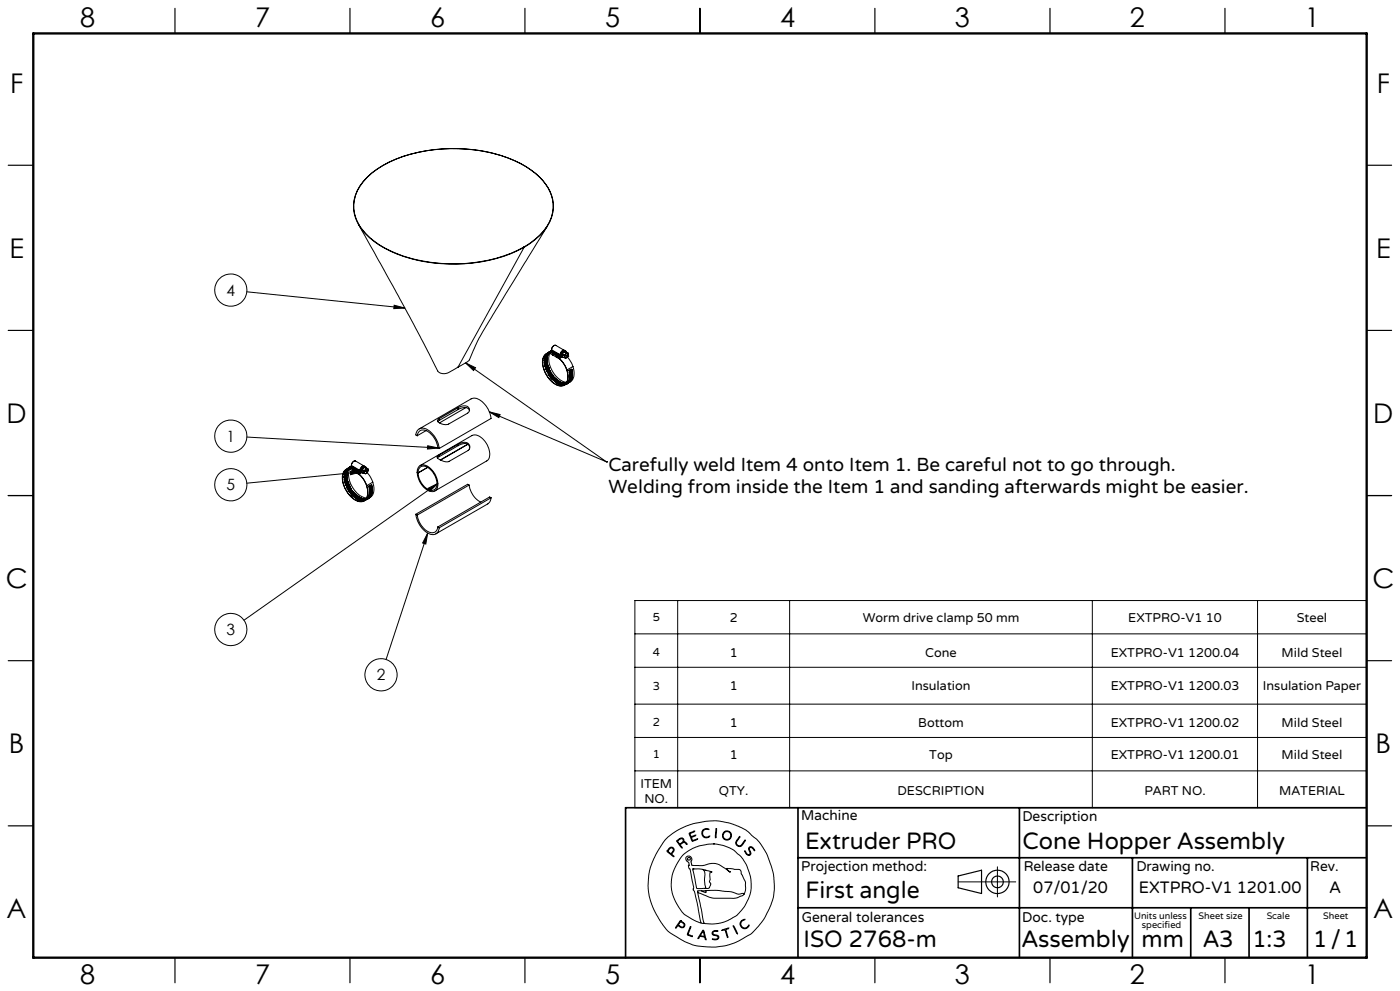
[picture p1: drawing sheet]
<svg xmlns="http://www.w3.org/2000/svg" width="420mm" height="297mm" viewBox="0 0 420 297" stroke-linecap="round" stroke-linejoin="round" font-family="sans-serif">
<g fill="none" stroke="#000" stroke-width=".3">
<path d="M110.2 53.1a35.5 35.5 0 0 1 22.5-8.4 44.7 44.7 0 0 1 25 5.2 15.1 15.1 0 0 1 8.2 11.1 12.5 12.5 0 0 1-5.4 10.7 38.8 38.8 0 0 1-23.5 7.4 41 41 0 0 1-24.7-6.8 13.2 13.2 0 0 1-6.1-11 12.4 12.4 0 0 1 4-8.2zM107.5 67.2l15.3 27.6 8.5 16.4a2.97 2.97 0 0 0 4.2 0l1.9-1.2 19.8-35.9M157.2 74v.1M157.2 74a16.1 16.1 0 0 0 8.6-10.3 12.3 12.3 0 0 0-5.1-11.7 37.5 37.5 0 0 0-18.6-7.1 46.3 46.3 0 0 0-27.3 4.7 15.5 15.5 0 0 0-8.8 11.7 13.3 13.3 0 0 0 6.3 11.1 42.1 42.1 0 0 0 27 6.7 42.3 42.3 0 0 0 17.9-5M157.2 74h.1M164.3 67.7l-19.4 31.6-1.6 2.9-2.5 5.6M74 87.5l47.5 4.8M118.3 91.5l3.2 .8-3.4 .2zM139.7 108.8l42.3 29.6M139.7 108.8l3 1.4-.6 .9zM140.8 107.8l-.7 .7-2.6 1.5M163.2 108.1h.1"/>
<path d="M163.2 108.5h.1M163.3 108.1h.1M163.3 107.7l.9-.6zM163.4 107.3l.9-.6zM163.5 107l.9-.6zM163.6 106.7l.9-.6zM163.8 106.4l.8-.5zM164 107.2l-.7 .5M164 107.5l-.7 .6M164 107.9l-.7 .6M164.1 108.3l-.8 .7M164.1 107.9h.1"/>
<path d="M164.1 107.9l-.8 .6M164.1 108.7l-.7 .7M164.1 108.3h.1M164.1 107.5h.1M164.2 107.5l-.9 .6M164.2 108.3l-.4 .5-.5 .2M164.2 108.7l-.3 .5-.5 .2M164.2 108.7l-.8 .7M164.2 111.6l.8-.5-.3 .4-.4 .3zM164.3 109.2h.1M164.3 109.2l-.8 .7M164.3 109.2l-.3 .5-.5 .2"/>
<path d="M164.4 105.9l-.5 .3 .5-.2M164.4 105.7l.9-.5zM164.4 109.7l-.7 .6M164.4 109.6l-.3 .5-.5 .2M164.4 109.6l-.8 .7M164.4 112.1l.9-.6-.6 .6zM164.5 110.1h.1M164.5 110.1l-.7 .7M164.5 110.1l-.7 .7 .5-.2 .3-.5M164.6 105.6l.4-.2zM164.7 110.6h.1M164.7 110.6l-.7 .7"/>
<path d="M164.7 110.6l-.7 .7 .5-.2 .3-.5M164.9 111.1h.1M165 111.1l-.6 .6M165 105.8a2.29 2.29 0 0 0-2.3 2.9 7.8 7.8 0 0 0 5.4 7 2.24 2.24 0 0 0 2.3-2.6l-.3-2.2M165 105.5h.1M165 105.9a2.3 2.3 0 0 0-2.2 3 7.6 7.6 0 0 0 5.2 6.7 2.18 2.18 0 0 0 2.4-2.5 7.3 7.3 0 0 0-2.8-5.7M165 105.9a7.2 7.2 0 0 0 3 7.9l.9 .5 1.1 .3M165 105.9h.1M165 105.4v.1M165 105.4v.5M165 105.3v.1M165 111.1h.1"/>
<path d="M165 105.3l.1 .1M165 105.5l2.5 1.5M165 105.9l2.5 1.5M165.1 105.9v.1M165.1 105.4l-.1 .1M165.1 105.4l2.5 1.4M165.1 111.5h.1M165.2 111.5l-.4 .6M165.2 111.5h.1M165.3 105.2h.1M165.3 105.2l-.3 .1M165.4 112l-.7 .5"/>
<path d="M165.4 112h.1M165.4 105.1l-1.5 .9M165.4 105.2l-.3 .2M165.4 105.2l.2 .1M165.5 105l-.2 .2M165.5 112l-.2 .4M165.5 111.9h.1M165.5 111.9l-.8 .6M165.5 104.8h.1M165.5 105v.1M165.5 104.8v.2M165.5 105.4l.5 .4"/>
<path d="M165.5 111.9l-.1 .1M165.5 105.4l.5 .3M165.5 105.1l-.1 .1M165.5 105.3v.1M165.5 104.8l2.5 1.5M165.5 105.1l2.5 1.4M165.5 104.8v.3M165.5 105.3l.6 .3M165.5 105.3l.7 .2M165.5 111.9l-.5 .6h-.3M165.5 111.9v.1M165.7 112.4l-.7 .5"/>
<path d="M165.7 112.4h.1M165.7 112.3l.1 .1M165.7 112.3l-.7 .6M165.7 106.3l.3 .2M165.7 112.3v.1M165.8 112.4l-.1 .2M165.8 112.4l-.2 .4-.6 .1M165.8 112.4h.1M166 112.8l-.7 .5M166 112.8h.1M166 114h.1M166 105.7v.1"/>
<path d="M166.1 112.7h.1M166.1 112.7l-.8 .6M166.1 105.6l-.1 .1M166.1 112.7l-.1 .1M166.1 112.8v.2M166.1 112.7l-.4 .6h-.4M166.1 112.7v.1M166.2 105.5l-.2 .3M166.2 105.5l-.1 .1M166.2 105.6l.8 .5M166.3 113.2l-.6 .5M166.3 113.2h.1"/>
<path d="M166.3 114.3v.1M166.3 114.3h.1M166.4 113.1h.1M166.4 113.1l-.7 .6M166.4 113.1l-.1 .1M166.4 113.2v.1M166.4 113.1l-.4 .6h-.3M166.4 113.1v.1M166.7 113.5l-.7 .5M166.7 113.4l-.7 .6M166.7 114.6h.1M166.7 113.4v.1"/>
<path d="M166.7 113.4h.1M166.7 103.5a1.22 1.22 0 0 0-1.2 1.3M166.7 103.5l2.6 1.5M166.8 103.5a1.15 1.15 0 0 0-1.3 1.3M166.8 113.4l-.1 .1M166.8 113.4l-.3 .4-.5 .2M166.9 107l.3 .2M166.9 106.2l.6 .4M167 106.1l-.1 .1M167 106.1l.5 .4M167 106.1l.6 .3M167 113.8l-.7 .6"/>
<path d="M167 113.8h.1M167 113.8l-.7 .5M167 114.8l.1 .1M167 114.8h.1M167.1 113.8v.1M167.1 113.8l-.8 .6M167.1 113.8h.1M167.1 107.2h.1M167.4 114.1l-.7 .5M167.4 114h.1M167.4 114l-.7 .6M167.4 115h.1"/>
<path d="M167.4 114v.1M167.5 114l-.1 .1M167.5 114l-.8 .6M167.5 106.6h.1M167.5 107h.2M167.5 107.4h.2M167.5 106.5v.1M167.5 107v.4M167.6 106.8l.1 .2M167.6 106.8l-.1 .2M167.6 106.5l-.1 .1M167.6 106.4v.1"/>
<path d="M167.6 106.4l-.1 .1M167.6 106.5l.4 .1M167.7 107v.4M167.7 114.4l-.6 .5M167.7 107.4h.1M167.7 107.4a7.9 7.9 0 0 1 2.4 3.5M167.7 114.3h.1M167.7 114.3l-.7 .5M167.7 114.3v.1M167.8 115.1v.1M167.8 114.3l-.1 .1M167.8 114.3l-.7 .6"/>
<path d="M167.8 107.3h.1M167.8 107.3l-.1 .1M168 106.6v.2M168 106.6l-.4 .2M168 106.3h.2M168 106.5h.2M168 106.5v.1M168 106.8l-.3 .2M168 106.3v.2M168.1 114.5h.1M168.1 114.5l-.7 .5M168.1 114.5v.1"/>
<path d="M168.1 114.6l-.6 .4M168.2 106.5l-.2 .3M168.2 106.3v.2M168.2 114.5l-.1 .1M168.2 114.5l-.8 .5M168.4 106.7l-.6 .6M168.5 114.6h.1M168.5 114.6l-.7 .5M168.5 115.3h.1M168.5 114.6v.1M168.5 114.7l-.6 .4M168.5 114.7h.1"/>
<path d="M168.5 106.9l-.7 .3M168.6 114.6l-.8 .6M168.6 114.6v.1M168.7 106.1l.4 .3M168.7 106.1v.8l.6 .3M168.8 114.8l-.5 .4M168.9 114.7l-.1 .1M168.9 114.7l-.8 .6 .7-.5M168.9 114.7v.1M169.1 106.4h.4M169.1 106.4v.1M169.1 106.5l.2 .1"/>
<path d="M169.1 106.5l1 .1M169.2 114.8l-.7 .5M169.2 114.8v.1M169.2 114.8h.1M169.3 105l.1 .2M169.3 105a1.16 1.16 0 0 0-1.3 1.3M169.3 105.4l-.6 .7M169.3 105.4l.6 .4M169.3 105.4l1.1 .4M169.3 107.2l.4 .1M169.3 105.2a.99 .99 0 0 0-1.1 1.1M169.3 106.6l.1 .3"/>
<path d="M169.3 106.6l.1 .1M169.4 106.9l-.1 .3M169.4 106.9l.3 .4M169.4 115.2h.1M169.4 106.7v.2M169.4 106.7h1M169.5 115.2h-.1M169.5 106.4h.1M169.5 114.9h.1M169.5 105.2a1.04 1.04 0 0 0-1.1 .5 1.04 1.04 0 0 0 .2 1.2l-.7 .4M169.6 114.8l-.1 .1M169.6 114.8l-.8 .6 .7-.5"/>
<path d="M169.6 115.1l-.2 .1M169.6 114.8v.1M169.7 106.1l-.2 .3M169.8 105.3a1.11 1.11 0 0 0-1.1 .5 1.11 1.11 0 0 0 .1 1.3M169.8 114.9l-.7 .4 .5-.3M169.9 105.8l-.2 .3M169.9 105.8h.3M169.9 107.2l-.2 .1M170 115.1h.1M170 105.5a.66 .66 0 0 0-.7-.2 .66 .66 0 0 0-.5 .6 .66 .66 0 0 0-.3 .7 .66 .66 0 0 0 .6 .5M170 115l.8-.4zM170.1 106.6l.3 .1"/>
<path d="M170.2 114.9l.8-.5zM170.2 107l1.3 1.8 .4 1.1M170.2 105.8l-.5 .3M170.2 105.8l.3 .5M170.2 105.8h.2M170.3 106.4l-.2 .2M170.4 106.7h.1M170.4 106.7l-.7 .6M170.4 114.6h.1M170.4 105.8l.1 .5M170.5 106.3v.2l-1-.1M170.6 114.3h.1"/>
<path d="M170.7 111.1h.1M170.8 113.7h.1M170.8 111.5v.1M170.8 111.6h.1M170.9 112h.1M170.9 113.3h.1M170.9 112.9h.1M170.9 112.5h.1M171.1 114.2h.1M171.2 114.2l-.8 .4M171.2 114.2h.1M171.3 113.9v.1"/>
<path d="M171.3 114l-.7 .3M171.4 110.7h.1M171.4 113.6l.1 .1M171.5 110.8l-.8 .3M171.5 110.8h.1M171.5 110.7v.1M171.5 110.7h.1M171.5 113.6h.1M171.6 113.6l-.9 .4 .8-.3M171.6 113.6l-.1 .1M171.6 110.8l-.9 .3M171.6 113.3l-.8 .4"/>
<path d="M171.6 110.7v.1M171.6 110.7h-.5l-.4 .4M171.6 113.3l-.7 .2M171.6 112.9h.1M171.6 112.9l-.7 .3M171.6 111.2l-.8 .3M171.6 111.2l.1 .1M171.6 112.9l.1 .1M171.6 112.5h.2M171.6 112.5l-.7 .3M171.6 111.7l-.7 .3M171.6 113.2l.1 .1"/>
<path d="M171.6 111.7h.1M171.6 112.5l.1 .1M171.7 113.3h-.1M171.7 113.3l-.9 .4M171.7 113l-.8 .3M171.7 111.3l-.9 .3M171.7 112.1l-.8 .3M171.7 112.9h.1M171.7 112.1h.1M171.7 111.7l-.8 .3M171.7 111.2v.1M171.7 111.2h-.5l-.4 .3"/>
<path d="M171.7 111.2h-.1M171.7 112.9v.1M171.7 112.9l-.8 .4M171.7 112.6l-.8 .3M171.7 112.1l-.8 .4M171.8 112.5l-.1 .1M171.8 112.5l-.9 .4M171.8 112.1h-.1M171.8 112.1l-.9 .4M171.8 111.7h-.1M171.8 111.7h-.5l-.4 .3M171.8 111.7h-.2"/>
<path d="M171.9 109.9a3.6 3.6 0 0 1-1.8 5.1l-.8 .5M171.9 109.9l-1.8 1M74 131l57.6 3.3M105.3 139.8h.1M105.3 139.8v.1M105.3 139.8l-.3 .2M105.3 139.8l-1.5 .9M105.3 139.8l-.2 .2M105.3 139.8l.2 .1M105.4 139.7l-.1 .1M105.4 139.4v.1M105.4 139.7h.1"/>
<path d="M105.4 139.4v.3M105.4 139.5a1.27 1.27 0 0 1 1.3-1.3l2.5 1.5M105.4 140h.1M105.4 139.5l2.5 1.5M105.4 139.7l2.5 1.5M105.4 139.5v.2M105.4 140l.6 .3M105.4 140l.7 .2M106.7 138.2a1.1 1.1 0 0 0-1.3 1.2M109.2 139.7l.2 .1M109.2 139.7a1.2 1.2 0 0 0-1.3 1.3M109.3 139.8a.99 .99 0 0 0-1.2 1.2"/>
<path d="M109.5 139.8a1.08 1.08 0 0 0-1.1 .6 1.08 1.08 0 0 0 .1 1.2l-.7 .4M109.7 139.9a1.13 1.13 0 0 0-1.1 .6 1.13 1.13 0 0 0 .1 1.2M125.2 130.6l-.5-.3a2.09 2.09 0 0 1 1.3-1.9 2.09 2.09 0 0 1 2.3 .4 7.9 7.9 0 0 1 3.5 5.6M125.2 130.6a1.87 1.87 0 0 1 1.1-1.7 1.87 1.87 0 0 1 2 .4 7.1 7.1 0 0 1 3 4.9l.5 .2M125.8 128.5l15.5-8.9a3.2 3.2 0 0 1 3.8 1.2 7.8 7.8 0 0 1 2.2 4.6l-15.5 9M126 139.5l15.6-9a3.8 3.8 0 0 1 4.3 2.4 4.3 4.3 0 0 1 .3 5.1l-15.7 9.1M127.8 129l-2.6 1.6M128.3 133.6l3.3 .7-3.4 .3zM131.7 136.5l.1 .3M131.8 136.8l-.6 .5M131.8 126l-.5 .4M131.8 125.4v.6"/>
<path d="M137.3 133.2l.2-.1a2.48 2.48 0 0 1 3.3 .2l.1 .9-.5 .8-5.6 3.3a3.8 3.8 0 0 1-3.7-1.2l.6-.6M137.3 133.2l-5.6 3.3M137.3 133.2l.1 .4M137.4 133.6l.2-.1a2.13 2.13 0 0 1 3.2 .3v.9M137.4 122.2l.3-.2a2.09 2.09 0 0 1 3.1 .6l.1 .4-.6 .8-5.7 3.3a3.2 3.2 0 0 1-3.4-.9l.6-.8M137.4 122.7l1-.4a1.74 1.74 0 0 1 2.4 .8M137.4 122.2v.5M137.4 133.6l-5.6 3.2M137.4 122.2l-5.6 3.2M137.4 122.7l-5.6 3.3M139.8 122.2l-8 4.5M140.3 133.1l-8.2 4.8"/>
<path d="M140.3 133.2l-8.1 4.7M146.8 123.4l35.2 15M146.8 123.4l3.2 .8-.4 1zM182 138.4h.1M103.2 142.8h.1M103.2 143.2h.1M103.3 142l.9-.6zM103.3 142.3l.8-.6zM103.4 141.7l1-.6zM103.6 141.3l.9-.5zM103.8 145.4l.8-.6-.4 .5zM103.9 141.9l-.6 .4"/>
<path d="M103.9 145.8l.8-.6-.2 .5zM104 142.2l-.8 .5M104 142.6l-.8 .6M104 143l-.7 .6M104.1 142.1h.1M104.1 142.1l-.9 .7M104.1 142.6h.1M104.1 142.6l-.9 .6M104.1 143h.1M104.1 143l-.8 .6M104.1 142.5v.1M104.1 143.4l-.8 .7"/>
<path d="M104.1 143.4h.1M104.2 143.4l-.9 .7M104.2 143.9l-.8 .7M104.2 143.9h.1M104.2 143.9l-.8 .7 .9-.7M104.3 140.6l-.4 .3 .4-.3M104.3 140.4l1-.6zM104.3 144.3l-.7 .7M104.3 141.1h.1M104.3 144.3l.1 .1M104.4 144.3v.1M104.4 144.3l-.9 .7h.4l.5-.6"/>
<path d="M104.5 140.8h.1M104.5 144.8h.1M104.5 144.8l-.7 .7M104.5 140.5l-.8 .6 .9-.5M104.7 145.3h.1M104.7 145.3l-.7 .7M105 140.2h.1M104.9 145.7h.1M104.9 145.7l-.6 .7M104.9 145.7l-.8 .7 .9-.7M104.9 140.4a2.28 2.28 0 0 0-2.2 2.9 7.7 7.7 0 0 0 5.4 7.1 2.43 2.43 0 0 0 2.3-3.2l-.4-1.6M104.9 140.5a2.34 2.34 0 0 0-2.1 3.1 7.5 7.5 0 0 0 5.1 6.6 2.31 2.31 0 0 0 2.4-3 7.5 7.5 0 0 0-2.7-5.1"/>
<path d="M104.9 140.5a7.3 7.3 0 0 0 4.8 8.7h.2M104.9 140.5l.1 .1M104.9 140.1l.1 .1M104.9 140.1l.1 .5M105 140l-.4 .3 .3-.2M105 140.2l2.5 1.4M105 140.6l2.5 1.5M105 140l-.1 .1M105 140h.1M105 140.6h.1M105.1 140l-.1 .2M105.1 140l2.5 1.5"/>
<path d="M105.1 141.2l3.3 .2-3.2 .9zM105.1 146.2h.1M105.1 146.2l-.4 .6M105.1 146.2l-.7 .6 .5-.2 .3-.4M105.2 146.2h-.1M105.3 146.6l-.6 .6M105.3 146.6h.1M105.4 146.6h.1M105.4 146.6l-.7 .6M105.4 140v.1M105.4 146.6h-.1M105.4 140l.5 .4"/>
<path d="M105.4 146.6l-.2 .4M105.5 146.6l-.3 .4-.5 .2M105.5 146.6h-.1M105.6 148.3v.1M105.6 147.1l-.6 .5M105.6 147.1h.1M105.7 147.1v.1M105.7 147h.1M105.7 147l-.7 .6M105.7 141l.3 .2M105.7 147l-.1 .1M105.8 147l-.3 .4-.5 .2"/>
<path d="M105.8 147l-.1 .1M105.9 147.5l-.6 .5M105.9 147.5h.1M105.9 148.7h.1M105.9 140.4h.1M106 147.4h.1M106 147.4l-.7 .7M106 147.4l-.1 .1M106 147.5v.1M106 140.3l-.1 .1M106 147.4l-.2 .4-.5 .3M106 147.4v.1"/>
<path d="M106.1 140.3l-.2 .1M106.1 140.2v.1M106.1 140.2l-.1 .1M106.1 140.3l.9 .5M106.3 147.8l-.7 .6M106.3 147.8h.1M106.3 147.8l-.7 .5M106.3 149h.1M106.4 147.8v.2M106.4 147.8l-.5 .5h-.3M106.4 147.8h.1M106.6 148.2l-.7 .5"/>
<path d="M106.6 148.1h.1M106.6 148.1l-.7 .6M106.6 149.2v.1M106.6 148.1v.1M106.7 148.1l-.1 .1M106.7 148.1l-.8 .6M106.8 141.7l.3 .1M106.9 140.9l.5 .4M106.9 140.9l.5 .3M106.9 140.8v.1M106.9 140.8l.6 .3M106.9 140.8l.7 .2"/>
<path d="M107 148.5l-.7 .5M107 148.5h.1M107 148.4h.1M107 148.4l-.7 .6M107 149.5h.1M107 148.4v.1M107.1 148.4l-.2 .4-.6 .2M107.1 148.4l-.1 .1M107.1 141.8h.1M107.3 148.8l-.7 .5M107.4 148.7h.1M107.4 148.7l-.8 .5"/>
<path d="M107.4 149.6v.1M107.4 148.7l-.1 .1M107.4 148.7l-.8 .6M107.4 141.2v.1M107.5 141.1l-.1 .1M107.5 141.6h.2M107.5 142.1h.2M107.5 141.6v.5M107.6 141.5l.1 .1M107.6 141.5l-.1 .1M107.6 141.2l-.2 .1M107.6 141v.2"/>
<path d="M107.6 141l-.1 .1M107.6 141.1l.3 .2M107.7 142.1h.1M107.7 142.1a7.6 7.6 0 0 1 2.3 3.5M107.7 141.6v.5M107.7 149l-.7 .5M107.7 148.9h.1M107.7 148.9l-.7 .6M107.7 149.8v.1M107.7 148.9v.1M107.7 141.9l.1 .1M107.7 142v.1"/>
<path d="M107.8 148.9l-.1 .1M107.8 148.9l-.8 .6M107.9 141.3v.2M107.9 141.3l-.3 .2M107.9 141h.2M107.9 141.2h.2M107.9 141.2v.1M107.9 141.5l-.2 .1M107.9 141v.2M108.1 149.2l-.6 .5M108.1 149.2l-.7 .4M108.1 149.2h.1"/>
<path d="M108.1 149.9v.1M108.1 149.1v.1M108.1 149.1l-.7 .6M108.1 141.2l-.2 .3M108.1 141v.2M108.4 141.4l-.7 .6M108.4 141.4l-34.4 3.4M108.4 149.4l-.6 .4M108.4 149.4h.1M108.4 149.3h.1M108.4 149.3l-.7 .5M108.4 149.3v.1"/>
<path d="M108.5 149.3l-.8 .6M108.5 149.3v.1M108.5 141.6l-.7 .4M108.7 140.8l.3 .2M108.7 140.8v.7l.6 .4M108.7 150h.1M108.8 149.4l-.5 .5M108.8 149.4l-.7 .5M108.8 149.4h.1M108.8 149.4l-.7 .6M109 141h.4M109 141v.2"/>
<path d="M109 141.2l.3 .1M109 141.2l1.1 .1M109.1 149.5v.1M109.2 149.5h-.1M109.2 149.5l-.8 .5 .7-.5M109.2 149.5h.1M109.2 140.1l-.5 .7M109.2 140.1l.6 .3M109.2 140.1l1.1 .4M109.3 141.9l.3 .1M109.3 141.3v.3M109.3 141.3h.1"/>
<path d="M109.3 149.9h.1M109.3 141.6v.3M109.3 141.6l.3 .4M109.4 141.3l-.1 .3M109.4 141.3l.9 .1M109.4 141h.1M109.4 149.5l-.7 .5M109.4 149.9h-.1M109.4 149.5l.1 .1M109.5 149.5h-.1M109.5 149.5l-.8 .5M109.5 149.5h.1"/>
<path d="M109.5 149.8l-.2 .1M109.6 140.8l-.2 .2M109.6 140.8l-.1 .2M109.7 149.5l-.7 .5 .6-.3M109.8 140.4l-.2 .4M109.8 140.4l.4 .1M109.9 141.9l-.3 .1M109.9 149.7l.8-.4zM109.9 140.2a.86 .86 0 0 0-1-.1 .86 .86 0 0 0-.4 .9l.1 .6 .4 .2M110.1 141.3l.2 .1M110.1 149.5l.8-.4zM110.1 149.5h.1"/>
<path d="M110.1 141.6l1.1 1.4 .6 1.5M110.2 140.5l-.6 .3M110.2 140.5l.3 .4M110.2 141.1l-.1 .2M110.3 149.3h.1M110.3 141.4l-.7 .6M110.3 140.5h-.1M110.3 140.5l.2 .4M110.5 140.9l-.1 .2-.9-.1M110.5 149l.8-.4zM110.6 145.8h.1M110.7 149.3h.1"/>
<path d="M110.7 148.3l.1 .1M110.7 146.2l.1 .1M110.7 146.3h.1M110.8 148h.1M110.8 146.7h.1M110.8 147.6h.1M110.8 147.1h.1M110.8 147.1l.1 .1M111.1 148.9h.1M111.1 148.9l-.8 .4M111.1 148.8h.1M111.2 148.8l-.1 .1"/>
<path d="M111.2 148.8l-.9 .5M111.2 148.6h.1M111.3 148.3h.1M111.4 145.3l.1 .1M111.4 145.4l-.8 .4M111.4 145.4l.1 .1M111.4 148.2l.1 .1M111.5 148.3l-.9 .4 .8-.4M111.5 148.3h-.1M111.5 145.4h-.1M111.5 145.4h.1M111.5 145.5l-.8 .3"/>
<path d="M111.5 145.9l-.8 .3M111.5 145.9h.1M111.5 148l-.7 .4M111.5 145.4v.1M111.5 145.4h-.4l-.5 .4M111.5 148l-.7 .2M111.5 147.6h.2M111.5 147.6l-.7 .3M111.5 147.9l.1 .1M111.5 147.6h.1M111.6 148h-.1M111.6 148l-.9 .3"/>
<path d="M111.6 145.9l-.8 .4M111.6 147.2h.1M111.6 147.2l-.8 .3M111.6 146.8l-.8 .3M111.6 146.4l-.8 .3M111.6 146.4h.1M111.6 146.8h.1M111.6 147.6l-.8 .4M111.6 147.1l.1 .1M111.7 147.6h-.1M111.7 147.6l-.9 .4M111.7 147.2l-.8 .4"/>
<path d="M111.7 146.4l-.9 .3M111.7 145.9h-.1M111.7 145.9h-.5l-.5 .3M111.7 145.9h-.2M111.7 146.8l-.8 .4M111.7 146.3v.1M111.7 146.3h-.4l-.5 .4M111.7 146.3l-.1 .1M111.7 147.2h.1M111.7 147.2l-.9 .4M111.7 146.8h.1M111.7 146.8l-.9 .3"/>
<path d="M111.7 146.8h-.1M111.8 144.5a3.6 3.6 0 0 1-1.7 5.1l-.8 .5M111.8 144.5l-1.8 1.1M124.7 154.1a6.8 6.8 0 0 0 5.2 6.1 1.99 1.99 0 0 0 1.9-2M124.7 154.1l.5 .3M125.2 141.6a6 6 0 0 0 4.5 5.8 2.15 2.15 0 0 0 1.6-3 6.1 6.1 0 0 0-4.3-5.1 1.81 1.81 0 0 0-1.8 2.2l.2 .2M125.2 154.4a6.3 6.3 0 0 0 4.2 5.3 1.7 1.7 0 0 0 1.9-1.8M125.2 141.6l.2 .1M125.2 141.6h.1M125.4 141.7a1.72 1.72 0 0 1 .9-1.9 1.72 1.72 0 0 1 2 .3 5.5 5.5 0 0 1 2.5 6.1 1.94 1.94 0 0 1-3.2 0 6.3 6.3 0 0 1-2.2-4.5M128.3 140l-2.9 1.7M128.3 159.8l-.6 3.3-.9-.4z"/>
<path d="M128.3 159.8l-12.5 37.9M128.3 140.1l-2.9 1.6M128.4 146.4l3-1.5-2.4 2.3zM131.3 157.9l.5 .3M131.4 144.9l-58.2 41M140.7 145.4a6.8 6.8 0 0 0 3.6 5.1M140.7 145.4l-.4-.3-15.6 9M140.7 145.4l-15.5 9M147.3 149.2l-.3 1.2-.7 .6-15.5 9M147.3 149.2l-.4-.3-15.6 9M147.3 149.2l-15.5 9M190.5 180h219.4v62.1h-219.4z"/>
<path d="M203.3 180v62.1M236.9 180v62.1M327.7 180v62.1M377.3 180v62.1M190.5 190h219.4M190.5 200h219.4M190.5 211h219.4M190.5 221h219.4M190.5 231h219.4M199.8 251.4l3.1-2.3 3.8-1.8 4.7-1.1 3.6-.2 4 .7 3.4 1.3 2 1.2 2.6 2.3 1.5 1.9 1.8 3.1 1.7 5.2 .3 3.5-.2 3-.7 2.8-2.2 4.4-1.3 1.8a18 18 0 0 1-7.2 5.2l-2.9 1-3.1 .4-5.1-.2-2.7-.8a23.1 23.1 0 0 1-5.8-3.2l-1.1-1-1.6-2-2.2-3.9-1.5-4.2-.3-2.9 .3-3.8 .9-3.2 1.9-3.8zM200.9 254.1l.4-.2 .6 .1 .3 .6-.1 .6a.61 .61 0 0 0-.3 1.1l.3 .5-1.4-1.1a.63 .63 0 0 1-.6-.6 .63 .63 0 0 1 .5-.6zM200.9 254.4l.4-.3 .6 .3 .1 .4-.3 .5a.49 .49 0 0 1-.4 .5 .49 .49 0 0 1-.5-.4l-.4-.4z"/>
<path d="M203 252l1.3-.9 .5 .1 .4 .5-.1 .5 .6 .2 .4 .6-.7-.5-.7 .2a.64 .64 0 0 0-.6 .6 .64 .64 0 0 0 .5 .7l-.1 .2zM203.3 252l1.3-.6 .4 .3-.3 .7a.71 .71 0 0 1-.9 .4 .71 .71 0 0 1-.5-.7zM206.7 249.7l1.7-.6-1 .5a.56 .56 0 0 0-.2 .9 .56 .56 0 0 0 .9 0l.6-.2-.8 .5a.46 .46 0 0 0-.5 .3 .46 .46 0 0 0 .3 .6l.1 .2 1.5-.5-1.7 .8zM208.2 249.1h.1M210.8 248.8l.8-.4 1 .1 .1 .2-.9-.2-.7 .3-.3 .5v.6l.3 .7 .5 .3 1.2-.3a.45 .45 0 0 1-.1 .4 .45 .45 0 0 1-.5 .1l-.9-.1-.6-.5-.2-1zM214 252.9h.1M214 252.9l2.7 .4 2.4 .9 1.1 .6 2.6 2.6 1.2 2 1.3 4.2-.1 3.5-.7 2.3a11.6 11.6 0 0 1-9.2 7.4l-2 .1-2.1-.1M214 252.9l-4.1 .6-2.9 1.2-2.1 1.5-2.3 3.6-1 2.6-.2 1.7v2.3l.9 3 2 3.4a8.4 8.4 0 0 0 3.9 3l2.1 .8M214.8 248.4h.2v.6l-.2 2-.2 .1zM221.8 250.8l.2 .1-1.1 1.5 .2 .7 .6 .4a1.29 1.29 0 0 0 1.4-1.2l.3-.5h.2l-.8 1.3-.6 .6-.7-.1-.5-.3-.3-.9zM223.4 255.1l.2-.1 .6 1 .6 .1 .2-.2-.4-1.4 .2-.6 .7-.1 .9 1-.1 .2-.7-.9h-.6l-.2 .4 .5 1.3-.5 .6-.8-.3zM299.2 259.8v9"/>
<path d="M204 276l.1-.1 .4 .3 1 .8-.4 .9h-.9a.7 .7 0 0 0-.8-.4 .7 .7 0 0 0-.6 .6h-.2zM204.2 275.9h.1M204.2 276.2l.5 .3a.71 .71 0 0 1 .3 1.2 .71 .71 0 0 1-1.2-.3 .76 .76 0 0 1 .4-1.2zM204.2 276.2h.1M207 277.8l.3-.1v.2l-.6 1.4a.56 .56 0 0 0-.2 .7 .56 .56 0 0 0 .7 .3l.6 .3a.66 .66 0 0 1-1.1-.2l-.5-.3zM207.8 260.5l1 5a.86 .86 0 0 0 1.3 .8l1.4-.1M207.9 260.5h2.3l3.3 .9a.31 .31 0 0 0-.4-.1 .31 .31 0 0 0-.1 .4v1.9l-.2 .7 .4 .5-.1 .5-.4 .9h-1.2M207.9 260.5h-.1M207.9 260.4h.1M209.3 267.4l1.9 9.4M209.3 267.4l3.5 1.5 1.3 .3h6.4l2.2-.7 .5-.5M210.3 276.6l.9 .2"/>
<path d="M210.4 267h-1.1v.4M210.6 260.6a2.05 2.05 0 0 1 .8 2.6l.1 1.9 .2 .9-.2 .2M210.8 278.8h.3l.2 .7 .5 2.1-.2-.1a.87 .87 0 0 0-1.2-.8l-.4-.1-.4 .6-.2 .1zM210.9 279.2l.4 1a.46 .46 0 0 1-.4 .5 .46 .46 0 0 1-.5-.2l-.3-.1zM210.9 279.2h.1M211.5 260.8h.1M211.8 266.9l3.4-.1 4.1 .5 2.3 .7 1-.2a.33 .33 0 0 1 .4-.1 .33 .33 0 0 1 .2 .3M211.8 266.9v.6l-1.4-.5M211.8 266.9l-1.4 .1M213.8 279.2l.7-.3 .9 .2h-1l-.5 .4 .1 .5 1.4 .4 .2 .3v.4l-.3 .4-.8 .2a.48 .48 0 0 1-.8-.4l1.1 .1 .6-.3-.2-.5-1.4-.5-.2-.4zM216.5 278.7l2.2-.5-.9 .4 .5 2.4-.8-2.3zM220 277.5l1.2 2.4z"/>
<path d="M222.4 275.9l1.1-.4-.8 .5-.4 .7v.5l.5 .7 1 .2 1-.9-.3 .6-.9 .5-1-.3-.6-1zM223.2 268l.5-1.2v-2.4l-1.8-3.8-3.8-.3v.3l.9 .8-3.3-2.3-1.4-.3-1.5 .1-2.1 .5h-3.1l-.3-1.1 .3-.6-.2-.7-.5-.4-.9 .1-.3 .8 1 1.2-.1 1.3 .4 .5 1.1 5.4-.1 .8 .3 .4 .9 3.5 1.1 6M287.4 264.3h17.3"/>
<circle cx="69.3" cy="86.9" r="4.8"/>
<circle cx="69.3" cy="130.7" r="4.8"/>
<circle cx="69.3" cy="145.3" r="4.8"/>
<circle cx="69.2" cy="188.7" r="4.8"/>
<circle cx="114.3" cy="202.2" r="4.8"/>
<circle cx="206.6" cy="257.4" r=".43"/>
<circle cx="218.1" cy="250.4" r="1.16"/>
<circle cx="218.1" cy="250.4" r="1.37"/>
</g>
<g fill="none" stroke="#000" stroke-width=".35">
<path d="M52.5 2.5v7.5M105 2.5v7.5M157.5 2.5v7.5M210 2.5v7.5M262.5 2.5v7.5M315 2.5v7.5M367.5 2.5v7.5M2.5 49.5h7.5M410 49.5h7.5M2.5 99h7.5M410 99h7.5M2.5 148.5h7.5"/>
<path d="M410 148.5h7.5M2.5 198h7.5M410 198h7.5M2.5 247.5h7.5M410 247.5h7.5M287.4 262.5l7.1-1.7v7l-7.1-1.7zM52.5 287v7.5M105 287v7.5M157.5 287v7.5M210 287v7.5M262.5 287v7.5M315 287v7.5"/>
<path d="M367.5 287v7.5"/>
<circle cx="299.2" cy="264.3" r="3.5"/>
<circle cx="299.2" cy="264.3" r="1.75"/>
</g>
<path d="M239.4 257.1h170.3M239.4 242.1v44.8M305.8 242.1v44.8M339.7 257.1v29.9M392.2 257.1v29.8M409.7 242.1h-222v45M239.4 272.1h170.6M357.2 272.1v14.8M374.7 272.1v14.8" fill="none" stroke="#000" stroke-width=".5"/>
<path d="M10 10h400v277h-400z" fill="none" stroke="#000" stroke-width=".7"/>
<g fill="#000">
<path d="M146.8 123.4l3.2 .8-.4 1zM139.7 108.8l3 1.4-.6 .9z"/>
<path d="M128.4 146.4l3-1.5-2.4 2.3zM128.3 159.8l-.6 3.3-.9-.4zM105.1 141.2l3.3 .2-3.2 .9zM128.3 133.6l3.3 .7-3.4 .3zM118.3 91.5l3.2 .8-3.4 .2z"/>
</g>
<g font-size="8.1">
<text x="24" y="8">8</text>
<text x="76.5" y="8">7</text>
<text x="129" y="8">6</text>
<text x="181.5" y="8">5</text>
<text x="234" y="8">4</text>
<text x="286.5" y="8">3</text>
<text x="339" y="8">2</text>
<text x="391.5" y="8">1</text>
<text x="3" y="27.7">F</text>
<text x="413" y="27.7">F</text>
<text x="2.8" y="77.2">E</text>
<text x="412.8" y="77.2">E</text>
<text x="2" y="126.7">D</text>
<text x="412" y="126.7">D</text>
<text x="1.7" y="176.2">C</text>
<text x="411.7" y="176.2">C</text>
<text x="2.7" y="225.7">B</text>
<text x="412.7" y="225.7">B</text>
<text x="2" y="275.2">A</text>
<text x="412" y="275.2">A</text>
<text x="24" y="295">8</text>
<text x="76.5" y="295">7</text>
<text x="129" y="295">6</text>
<text x="181.5" y="295">5</text>
<text x="234" y="295">4</text>
<text x="286.5" y="295">3</text>
<text x="339" y="295">2</text>
<text x="391.5" y="295">1</text>
</g>
<g font-size="7.1">
<text x="241.5" y="254.4">Extruder PRO</text>
<text x="306.7" y="254.4">Cone Hopper Assembly</text>
<text x="241.6" y="269.2">First angle</text>
<text x="241.1" y="283.7">ISO 2768-m</text>
<text x="306.6" y="283.9">Assembly</text>
<text x="342.5" y="283.9">mm</text>
<text x="360.9" y="283.8">A3</text>
<text x="375.7" y="283.9">1:3</text>
<text x="393.9" y="283.9">1/1</text>
</g>
<g font-size="5.6">
<text x="182.5" y="141.1">Carefully weld Item 4 onto Item 1. Be careful not to go through.</text>
<text x="182.5" y="147.8">Welding from inside the Item 1 and sanding afterwards might be easier.</text>
</g>
<g font-size="4.9">
<text x="310" y="267.6">07/01/20</text>
<text x="341.7" y="267.6">EXTPRO-V1 1201.00</text>
<text x="398.8" y="267.6">A</text>
</g>
<g font-size="4.7">
<text x="68" y="88.6">4</text>
<text x="68" y="132.4">1</text>
<text x="68" y="146.9">5</text>
<text x="68" y="190.3">3</text>
<text x="113" y="203.9">2</text>
</g>
<g font-size="4.2">
<text x="240.4" y="245.9">Machine</text>
<text x="306.7" y="246.1">Description</text>
<text x="240.4" y="261.1">Projection method:</text>
<text x="307.1" y="261">Release date</text>
<text x="340.9" y="261">Drawing no.</text>
<text x="393.1" y="261">Rev.</text>
<text x="240.5" y="276.4">General tolerances</text>
<text x="306.7" y="276.3">Doc. type</text>
</g>
<g font-size="3.8">
<text x="218.9" y="186.4">2</text>
<text x="258.8" y="186.4">Worm drive clamp 50 mm</text>
<text x="338.5" y="186.4">EXTPRO-V1 10</text>
<text x="389" y="186.4">Steel</text>
<text x="218.9" y="196.8">1</text>
<text x="277.6" y="196.8">Cone</text>
<text x="333.2" y="196.8">EXTPRO-V1 1200.04</text>
<text x="384.5" y="196.8">Mild Steel</text>
<text x="218.9" y="206.9">1</text>
<text x="273.4" y="206.9">Insulation</text>
<text x="333.2" y="206.9">EXTPRO-V1 1200.03</text>
<text x="378.9" y="206.9">Insulation Paper</text>
<text x="218.9" y="217.9">1</text>
<text x="275.5" y="217.9">Bottom</text>
<text x="333.2" y="217.9">EXTPRO-V1 1200.02</text>
<text x="384.5" y="217.9">Mild Steel</text>
<text x="218.9" y="227.4">1</text>
<text x="278.8" y="227.4">Top</text>
<text x="333.2" y="227.4">EXTPRO-V1 1200.01</text>
<text x="384.5" y="227.4">Mild Steel</text>
<text x="192.1" y="236.1">ITEM</text>
<text x="215.7" y="238.4">QTY.</text>
<text x="269.2" y="238.4">DESCRIPTION</text>
<text x="343.3" y="238.4">PART NO.</text>
<text x="383.7" y="238.4">MATERIAL</text>
<text x="193.3" y="240.7">NO.</text>
</g>
<g font-size="3.5">
<text x="195.8" y="186.2">5</text>
<text x="195.8" y="196.7">4</text>
<text x="195.8" y="206.7">3</text>
<text x="195.8" y="217.7">2</text>
<text x="195.8" y="227.3">1</text>
</g>
<g font-size="2.8">
<text x="340.2" y="275.3">Units unless</text>
<text x="359.6" y="275.3">Sheet size</text>
<text x="380" y="275.3">Scale</text>
<text x="396.9" y="275.3">Sheet</text>
<text x="342.6" y="278.2">specified</text>
</g>
</svg>
